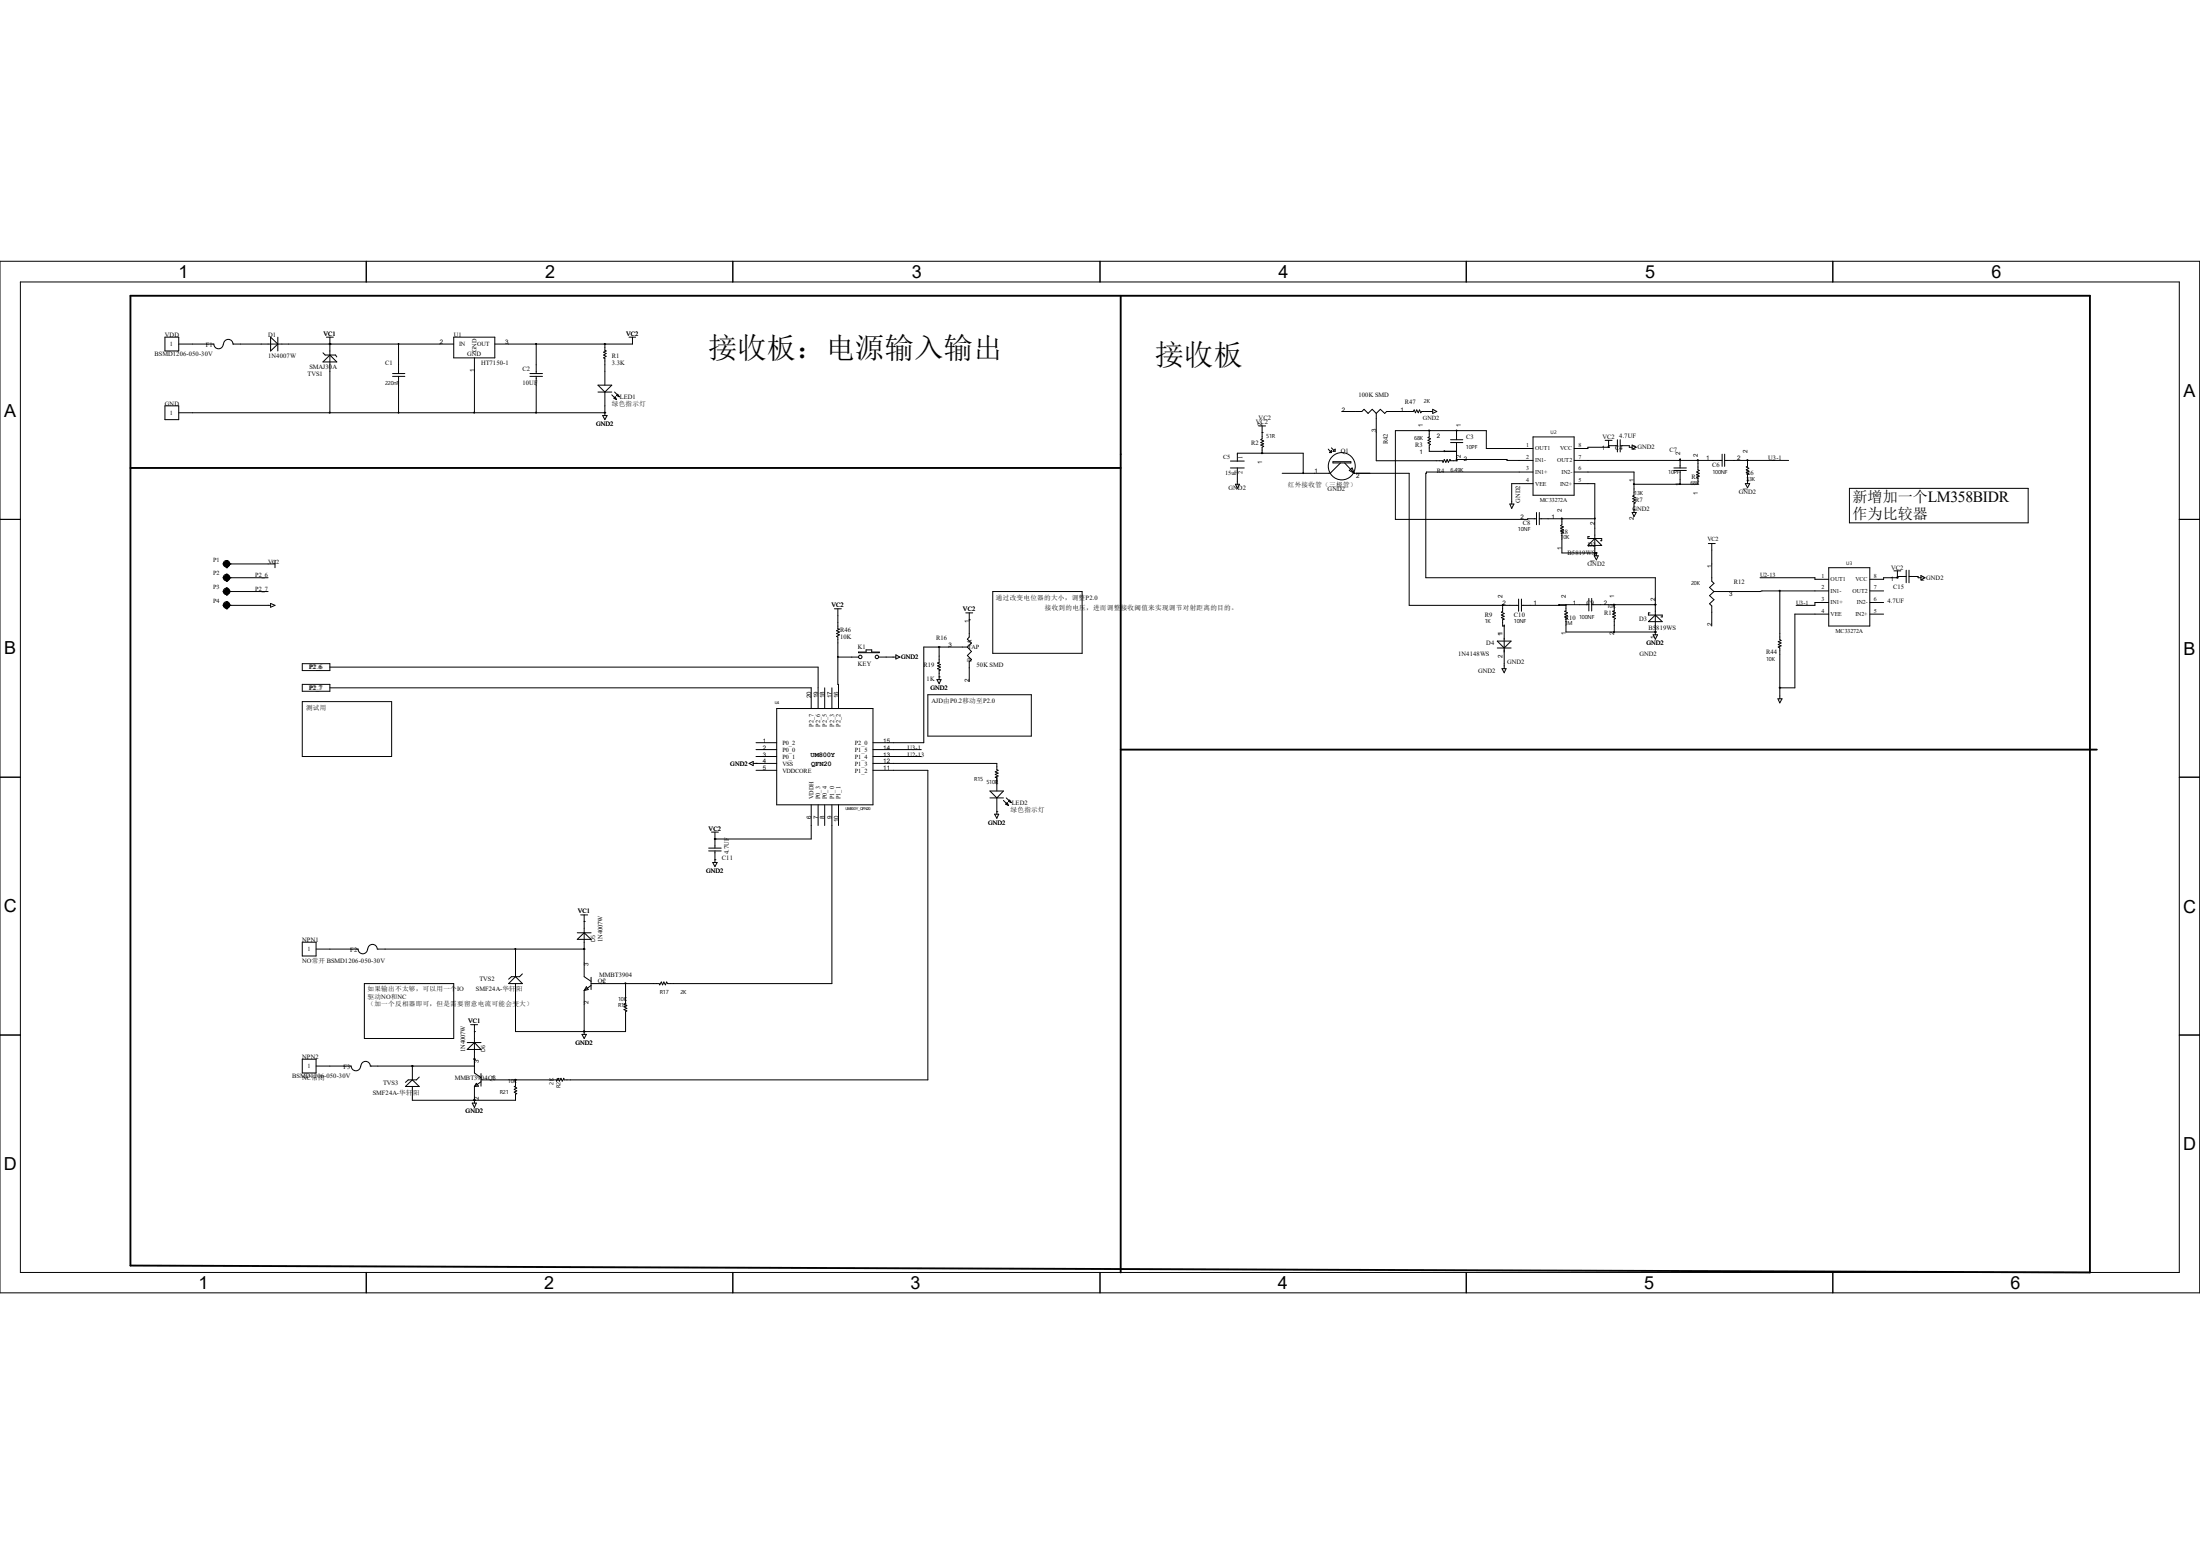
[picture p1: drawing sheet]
<svg xmlns="http://www.w3.org/2000/svg" width="297mm" height="210mm" viewBox="0 0 297 210" stroke-linecap="round" stroke-linejoin="round" font-family="sans-serif">
<g fill="none" stroke="#000" stroke-width=".14">
<path d="M0 35.3h297v139.2h-297zM2.8 38.1h291.4v133.6h-291.4zM49.4 35.3v2.8M98.9 35.3v2.8M148.5 35.3v2.8M198 35.3v2.8M247.4 35.3v2.8M22.3 45.5h1.8v1.9h-1.8zM22.3 54.8h1.8v1.8h-1.8zM24.1 46.4h4.8a.64 .64 0 0 0 .6 .7 .64 .64 0 0 0 .6-.7M24.1 55.7h57.6M36.5 45.5l1 .9-1 1z"/>
<path d="M37.5 45.5v1.9M43.6 47.6l.3 .3h1.4l.2 .3M44.1 45.5h.9M44.5 46.4h.1M44.5 47.9l1 1h-1.9zM44.5 45.5v10.2M53 50.8h1.7M53 50.4h1.7M53.8 46.4v4M53.8 50.8v4.9M61.3 46.4h-29.8a.64 .64 0 0 0-.7-.6 .64 .64 0 0 0-.6 .6M61.3 45.5h5.5v2.8h-5.5z"/>
<path d="M64.1 48.3v7.4M71.5 50.8h1.7M71.5 50.4h1.7M72.4 46.4v4M72.4 50.8v4.9M80.7 52h1.9l-.9 .9zM80.7 52.9h1.9M81.4 56.1h.6l-.3 .5zM81.7 46.4h.1M81.7 55.7h.1M81.7 46.4v.9l.1 .1-.3 .1 .3 .2-.3 .2 .3 .2-.3 .2 .2 .1v3.6M81.7 52.9v3.2"/>
<path d="M82.6 53.3l.6 .6M83 52.9l.6 .7M83.1 53.6l.1 .3-.3-.1zM83.2 53.4l.2-.2 .2 .4zM84.9 45.5h.9M85.4 45.5v.9h-18.6M169.9 57.5h1M170.4 58.4h.1M170.4 57.5v1.7l-.2 .2 .4 .1-.4 .2 .4 .2-.4 .2 .4 .1-.2 .2v.8M181.1 55.5h2.8l.2-.3 .6 .6 .6-.6 .5 .6M185.8 55.8v6.4h8.9l.1 .2 .2-.4 .2 .4 .2-.4 .1 .4 .2-.4 .1 .2h.8M193 58.1h.1"/>
<path d="M193 58.1v.9l-.2 .1 .3 .1-.3 .2 .3 .2-.3 .2 .3 .2-.1 .1v.8h3.6M193.4 55.5h-1.5l-.1 .2-.2-.4-.1 .4-.2-.4-.2 .4-.2-.4-.1 .2h-3.6l-.3 .3-.5-.6-.6 .6M193.4 55.2l.6 .3-.6 .3zM195.8 59.7h1.7M195.8 59.4h1.7M196.6 58.1h.1M196.6 58.1v1.3M196.6 59.7v2.5M207 59h5.5v7.8h-5.5zM216.7 59.4h.9M217.2 59.4v1M218.4 59.4v1.6"/>
<path d="M218.7 59.4v1.6M0 70.1h2.8M30.1 76.1h.1M30.1 78h.1M30.1 79.8h.1M30.1 79.8h6.1M30.1 76.1l.5 .5M30.1 76.1h7M30.1 78l.5 .4M30.1 78h6.1M30.1 79.8l.5 .5M30.2 76.2h.8v-.2h-.7v.2"/>
<path d="M30.2 78.1h.8v-.2h-.7v.2M30.3 79.8h.7v.1h-.8M30.3 79.7v.2M30.3 77.8v.4h.6v-.4h-.6M30.3 75.9v.4h.6v-.4h-.6M30.3 79.6v.5h.6v-.4h-.6M30.4 76.4h.4v-.5h-.4v.5M30.4 78.3h.4v-.6h-.4v.6M30.5 75.7v.8h.2v-.7h-.2M30.5 77.6v.8h.2v-.8h-.2M30.5 79.5h.2v.7h-.2zM30.6 76.6h.1"/>
<path d="M30.6 75.6h.1M30.6 78.4h.1M30.6 77.5h.1M30.6 79.4h.1M30.6 75.6l-.5 .5M30.6 75.6l.5 .5M30.6 75.6v1M30.6 77.5v.9M30.6 79.4v.9M30.6 77.5l-.5 .5M30.6 77.5l.5 .5M30.6 79.4l-.5 .4"/>
<path d="M30.6 79.4l.5 .4M31.1 76.1h.1M31.1 78h.1M31.1 79.8h.1M31.1 76.1l-.5 .5M31.1 78l-.5 .4M31.1 79.8l-.5 .5M37.1 75.6v1M134 79.8h12.1v8.4h-12.1zM166.1 63.2h1.9M166.1 62.2h1.9M166.8 65.4h.5l-.3 .5z"/>
<path d="M167 62.3v-1.1h8.9v2.7M167 63.2v2.2M170.4 61.2h.1M179.3 60.6l.3 .3M179.7 60.5l.3 .2M179.7 60.8v.3h-.2zM180 62.3h2.4v.2h-2.4zM180 60.9l.3-.3v.3zM181 62.5l-1.4 1.4h-6.5M181.5 62.5l1.3 1.4M182.2 63.5l.3-.3 .3 .7zM182.8 63.9h7.4v17.8h14.8"/>
<path d="M196.6 62.2h.1M196.6 62h6.9v.1h3.5M203.8 68h.6l-.3 .6zM207 60.5h-6.3v-2.4h-12.3v12h17.8v-.1h1.2M207 63.7h-14.4v.2h-.1v14.1h31v7.7M207 65.3h-2.9v2.7M207.4 69.2v1.6M207.8 70h7.5M207.8 69.2v1.6M210.9 70h.1M210.9 70v.8l-.2 .2 .4 .1-.4 .2 .4 .2-.4 .2 .4 .1-.2 .2v2.6h4.6M212.5 62.1h20"/>
<path d="M212.5 65.3h2.8v9.7M212.5 63.7h8.1v3.1l-.2 .2 .4 .1-.4 .2 .4 .2-.4 .2 .4 .2-.2 .1v1.2M214.4 73.6l.9-.9 .9 .9zM214.6 72.4h-.2v.3h1.8v.3h-.1M215.2 75h.6l-.3 .6zM215.5 74.6h.1M215.5 74.6v.4M217.2 60.4h.1M217.2 60.2h1.2M217.2 60.4h-2.8v.1h-1.9M218.7 60.2h1.3v.2h.3M220.3 60.1l.6 .3-.6 .2z"/>
<path d="M220.3 69.2h.6l-.3 .5zM220.6 68.8h.1M226 63.2h1.7M226 63.5h1.7M226.8 61.9v1.3M226.8 63.5v1.9M229.2 62.1v1.3l.2 .1-.3 .2 .3 .2-.3 .2 .3 .2-.3 .1 .1 .2v.8h-8.6M230.6 73.4h1M231.1 73.4v5l.3 .3-.6 .6 .6 .5M231.4 79.8l-.6 .6 .6 .5-.6 .6 .3 .3v2.7M232.5 61.3v1.6M232.8 62.1h8.7"/>
<path d="M232.8 61.3v1.6M235.6 65.3h.6l-.3 .5zM235.9 62.1h.1M235.9 64.9h.1M235.9 62.1v.8l-.1 .1 .3 .2-.3 .2 .3 .2-.3 .2 .3 .2-.2 .1v1.2M237.6 78h7.4v.2h1.9M240.3 79.8v6.5l.2 .1-.4 .2 .4 .2-.4 .2 .4 .2-.4 .1 .2 .2v6.8M246.9 79.8h-15.5M246.9 76.6h5.5v7.9h-5.5zM249.7 65.9h24.1v4.7h-24.1zM252.4 79.8h1.9M255.7 77h.9"/>
<path d="M256.2 78h.1M256.2 78h-1.9v.2h-1.9M256.2 77.8h1.1M256.2 77v1M257.3 77v1.7M257.7 77.8h1.3v.2h.3M257.7 77v1.7M259.3 77.7l.6 .3-.6 .3zM294.2 70.1h2.8M30.1 81.7h.1M30.1 81.7h6.4M30.1 81.7l.5 .5"/>
<path d="M30.3 81.6h.7v.2h-.8M30.3 81.6v.2M30.3 81.5h.6v.4h-.6zM30.4 80.1h.4v-.6h-.4v.6M30.4 81.4v.6M30.4 81.4h.4v.6h-.4M30.5 81.3h.2v.8h-.2zM30.6 80.3h.1M30.6 82.2h.1M30.6 81.2h.1M30.6 81.2v1M30.6 81.2l-.5 .5"/>
<path d="M30.6 81.2l.5 .5M31.1 81.7h.1M31.1 81.7l-.5 .5M36.5 81.4l.6 .3-.6 .3zM40.8 89.6h3.7v.9h-3.7zM40.8 92.4h3.7v.9h-3.7zM40.8 94.7h12.1v7.4h-12.1zM44.5 92.8h65v2.8M44.5 90h65.9v5.6M104.9 95.6h13v13h-13zM111.3 92.8v2.8M112.3 92.8v2.8"/>
<path d="M112.6 82.2h1M113.1 82.2v2.7h.2l-.4 .2 .4 .2-.4 .2 .4 .2-.4 .2 .2 .1 .1 9.6M113.1 88.7h2.8M115.9 88h1v-.3h.8v.3h1v.1h-2.8zM118.7 88.7h2.2M120.9 88.4l.6 .3-.6 .2zM125.3 93.8h13.9v5.6h-13.9zM126.5 91.7h.5l-.2 .6zM126.8 91.4h.1M126.8 87.3h.1M126.8 87.3v2.1l-.2 .1 .4 .2-.4 .2 .4 .1-.4 .3 .4 .1-.2 .1v1.2M130.4 82.7h.9"/>
<path d="M130.6 87.3h-5.9v12.9h-6.8M130.6 87.3l.5 .6-.5 .6 .5 .5-.2 .3v2.7M130.9 83.7h.1M130.9 82.7v3.3l-.3 .3 .5 .5-.5 .5M202.1 87.5h1.9M202.1 86.5h1.9l-.9 1zM202.8 90.3h.5l-.2 .5zM202.9 81.7h.1M202.9 81.7v.8l-.2 .1 .4 .2-.4 .2 .4 .2-.4 .2 .4 .2-.2 .1v.8h.2M203.1 84.4v5.9M205 80.9v1.6M205.4 81.7h6"/>
<path d="M205.4 80.9v1.6M211.4 81.6v.9h-.2l.4 .2-.4 .2 .4 .2-.4 .2 .4 .2-.2 .1v1.7h12.1M214.5 81.6h-4v.1M214.5 80.8v1.7M214.9 81.6h8.6M214.9 80.8v1.7M217.9 81.6h.1M217.9 81.6v.9h-.2l.4 .2-.4 .2 .4 .2-.4 .2 .4 .2-.2 .1v1.7M222.5 83.9l1-.9 .9 .9zM222.8 82.7h-.3v.3h1.9v.3h-.2M223.2 85.7h.6l-.3 .6zM223.5 85.3h.1"/>
<path d="M223.5 81.6h.1M240 94.3h.6l-.3 .6zM240.3 92.8h.1M246.9 81.3h-1.9v.4h-2.5M246.9 82.9h-4.6v9.9h-2M252.4 81.3h1.9M252.4 82.9h1.9M0 104.9h2.8M95.7 114.9h1.7M95.7 114.5h1.7M96.1 112.3h.9M96.2 116.4h.6l-.3 .6z"/>
<path d="M96.5 113.2h.1M96.5 116h.1M96.5 112.3v2.2M96.5 114.9v1.5M101.1 103l.6-.2v.5zM101.7 103h3.2M102.1 103h.1M102.1 102.1h2.8M102.1 100.2h2.8M102.1 101.2h2.8M102.1 104h2.8M109.5 108.6v4.6h-13"/>
<path d="M110.4 108.6v2.8M111.3 108.6v2.8M112.3 108.6v24.2h-22.2l-.1-.3-.2 .4-.2-.4-.1 .4-.2-.4-.2 .4-.1-.1h-9.2M113.2 108.6v2.8M117.9 102.1h6.5M117.9 104h7.4v41.8h-49.1l-.1-.3-.2 .4-.2-.4-.2 .4-.1-.4-.3 .4v-.1h-10.2M117.9 101.2h6.5M117.9 103h16.7v.9l.1 .1-.3 .2 .3 .2-.3 .1 .3 .2-.3 .2 .2 .1M133.6 106.8h1.9l-.9 .9zM133.6 107.7h1.9M134.3 109.9h.5l-.2 .5zM134.6 109.6h.1"/>
<path d="M134.6 104.9v1.9M134.6 107.7v2.2M135.5 108l.6 .7M135.8 108.5l.2-.2 .1 .4zM135.8 107.7l.7 .6M136.1 108.2l.2-.2 .2 .3zM294.2 104.9h2.8M0 139.7h2.8M40.8 127.2h1.9v1.8h-1.9zM49.2 132.8h12.1v7.4h-12.1zM49.6 128.1a.64 .64 0 0 1-.6 .6 .64 .64 0 0 1-.7-.6h-5.6M49.7 128.1a.64 .64 0 0 1 .6-.6 .64 .64 0 0 1 .6 .6"/>
<path d="M51 128.1h27.9M63.5 138.3h1M64.1 139.2h.1M64.1 138.3v6.5l.8 .7M68.7 132.8l.9-1 .9 1zM69.6 128.1v3.7M69.6 132.8v6.4h14.9v-2.6l.1-.2-.4-.1 .4-.2-.4-.2 .4-.2-.4-.1 .3-.2v-2.6M70.5 131.4l-.4 .4h-1.1l-.3 .4M77.9 125.9h1.9M77.9 126.8l1-.9 .9 .9zM78.4 123.5h.9M78.6 139.6h.6l-.3 .6z"/>
<path d="M78.9 128.1h.1M78.9 139.2h.1M78.9 124.4h.1M78.9 123.5v8.3l.9 .7M78.9 133.7v5.9M79.2 133.2l.2 .4-.5 .1zM79.8 133l-.9 .7M79.8 131.9v1.7M294.2 139.7h2.8M40.8 143h1.9v1.8h-1.9zM48.7 143.9a.64 .64 0 0 1-.7 .6 .64 .64 0 0 1-.6-.6h-4.7M48.7 143.9a.64 .64 0 0 1 .7-.6 .64 .64 0 0 1 .6 .6h14.1"/>
<path d="M54.7 146.6l1-.8 .9 .8zM55.7 143.9h.1M55.7 143.9v1.9M56.6 145.4l-.4 .4h-1.1l-.4 .3M63.1 140.7h1.8M63.1 141.6l1-.9 .8 .9zM63.8 148.9h.5l-.2 .6zM64.1 148.5h.1M64.1 143h.1M64.1 146.6v2.3M64.3 146.2l.3 .4h-.5zM64.9 146l-.8 .6"/>
<path d="M64.9 144.9v1.7M69.6 145.8h.1M69.6 145.8v.8h-.2l.4 .3-.4 .1 .4 .2-.4 .2 .4 .2-.2 .1v.8h-13.9v-1.9M49.4 171.7v2.8M98.9 171.7v2.8M148.5 171.7v2.8M198 171.7v2.8M247.4 171.7v2.8"/>
<circle cx="30.6" cy="76.1" r=".44"/>
<circle cx="30.6" cy="78" r=".44"/>
<circle cx="30.6" cy="79.8" r=".44"/>
<circle cx="181.1" cy="62.9" r="1.83"/>
<circle cx="30.6" cy="81.7" r=".44"/>
<circle cx="116.1" cy="88.7" r=".23"/>
<circle cx="118.4" cy="88.7" r=".23"/>
</g>
<path d="M17.6 39.9h264.6v131.8l-264.6-.9zM151.3 39.9v131.8M17.6 63.2h133.7M151.3 101.2h131.8" fill="none" stroke="#000" stroke-width=".25"/>
<g fill="#000" stroke="#000" stroke-width=".14">
<path d="M53.8 46.4v.1z" fill-rule="evenodd"/>
<path d="M53.8 55.6v.2z" fill-rule="evenodd"/>
<path d="M64 55.6v.2z" fill-rule="evenodd"/>
<path d="M196.6 58.1v.1z" fill-rule="evenodd"/>
<path d="M175.9 63.8v.1z" fill-rule="evenodd"/>
<path d="M195 60.9v.1z" fill-rule="evenodd"/>
<path d="M196.6 62v.1z" fill-rule="evenodd"/>
<path d="M215.3 69.9v.1z" fill-rule="evenodd"/>
<path d="M215.4 74.6l.1 .1z" fill-rule="evenodd"/>
<path d="M113.1 88.6v.1z" fill-rule="evenodd"/>
<path d="M126.7 87.3v.1z" fill-rule="evenodd"/>
<path d="M202.8 81.6l.1 .1z" fill-rule="evenodd"/>
<path d="M210.5 81.6v.1z" fill-rule="evenodd"/>
<path d="M217.9 85.3v.1z" fill-rule="evenodd"/>
<path d="M217.9 81.6v.1z" fill-rule="evenodd"/>
<path d="M64 148.4v.1z" fill-rule="evenodd"/>
<path d="M64 148.4v.1z" fill-rule="evenodd"/>
<path d="M64 142.9v.1z" fill-rule="evenodd"/>
<circle cx="44.5" cy="55.7" r=".06"/>
<circle cx="44.5" cy="46.4" r=".06"/>
<circle cx="72.4" cy="46.4" r=".06"/>
<circle cx="72.4" cy="55.7" r=".06"/>
<circle cx="81.6" cy="46.4" r=".06"/>
<circle cx="81.6" cy="55.7" r=".06"/>
<circle cx="192.9" cy="58.1" r=".06"/>
<circle cx="170.4" cy="61.2" r=".06"/>
<circle cx="210.8" cy="70" r=".06"/>
<circle cx="217.1" cy="60.3" r=".06"/>
<circle cx="220.6" cy="65.3" r=".06"/>
<circle cx="226.8" cy="62.1" r=".06"/>
<circle cx="226.8" cy="65.3" r=".06"/>
<circle cx="229.2" cy="62.1" r=".06"/>
<circle cx="235.9" cy="62.1" r=".06"/>
<circle cx="240.3" cy="79.7" r=".06"/>
<circle cx="256.1" cy="78" r=".06"/>
<circle cx="223.5" cy="85.3" r=".06"/>
<circle cx="223.5" cy="81.6" r=".06"/>
<circle cx="240.3" cy="92.8" r=".06"/>
<circle cx="96.5" cy="113.2" r=".06"/>
<circle cx="69.6" cy="128.1" r=".06"/>
<circle cx="78.8" cy="128.1" r=".06"/>
<circle cx="78.8" cy="139.2" r=".06"/>
<circle cx="84.4" cy="132.7" r=".06"/>
<circle cx="55.6" cy="143.9" r=".06"/>
<circle cx="69.6" cy="145.7" r=".06"/>
</g>
<g font-size="3.9">
<text x="95.6" y="48.3">接收板：电源输入输出</text>
<text x="155.9" y="49.2">接收板</text>
</g>
<g font-size="2.4">
<text x="24.1" y="37.5">1</text>
<text x="73.6" y="37.5">2</text>
<text x="123.1" y="37.5">3</text>
<text x="172.6" y="37.5">4</text>
<text x="222.1" y="37.5">5</text>
<text x="268.8" y="37.5">6</text>
<text x="294.8" y="53.6">A</text>
<text x=".6" y="56.3">A</text>
<text x=".6" y="88.3">B</text>
<text x="294.8" y="88.4">B</text>
<text x=".5" y="123.1">C</text>
<text x="294.7" y="123.2">C</text>
<text x="294.7" y="155.2">D</text>
<text x=".5" y="157.9">D</text>
<text x="26.8" y="174">1</text>
<text x="73.4" y="174">2</text>
<text x="122.9" y="174">3</text>
<text x="172.5" y="174">4</text>
<text x="222" y="174">5</text>
<text x="271.4" y="174">6</text>
</g>
<g font-size="2">
<text x="250.1" y="67.8">新增加一个LM358BIDR</text>
<text x="250.1" y="70">作为比较器</text>
</g>
<g font-size="1">
<text x="109.4" y="102.1">UM800Y</text>
<text x="109.5" y="103.4">QFN20</text>
</g>
<g font-size=".9">
<text x="22.3" y="45.5">VDD</text>
<text x="27.8" y="46.8">F1</text>
<text x="36.2" y="45.5">D1</text>
<text x="43.7" y="45.3">VC1</text>
<text x="61.3" y="45.5">U1</text>
<text x="84.5" y="45.3">VC2</text>
<text x="20.9" y="48">BSMD1206-050-30V</text>
<text x="36.2" y="48.3">1N4007W</text>
<text x="41.5" y="50.8">TVS1</text>
<text x="41.8" y="49.9">SMAJ30A</text>
<text x="52" y="49.2">C1</text>
<text x="63.1" y="48.1">GND</text>
<text x="64.9" y="49.2">HT7150-1</text>
<text x="70.5" y="50.1">C2</text>
<text x="70.5" y="52">10UF</text>
<text x="82.6" y="48.3">R1</text>
<text x="82.6" y="49.2">3.3K</text>
<text x="83.7" y="53.8">LED1</text>
<text x="183.4" y="53.6">100K SMD</text>
<text x="22.3" y="54.8">GND</text>
<text x="80.5" y="57.4">GND2</text>
<text x="82.6" y="54.8">绿色指示灯</text>
<text x="169.5" y="57.3">VC2</text>
<text x="169.9" y="56.6">VC2</text>
<text x="187.4" y="59.9" transform="rotate(-90 187.4 59.9)">R42</text>
<text x="189.7" y="54.5">R47</text>
<text x="198" y="59.2">C3</text>
<text x="216.3" y="59.2">VC2</text>
<text x="218.6" y="59.1">4.7UF</text>
<text x="168.9" y="60.1">R2</text>
<text x="173.9" y="65.7">红外接收管（三极管）</text>
<text x="181" y="61.2">Q1</text>
<text x="191.1" y="60.4">R3</text>
<text x="194" y="63.8">R4</text>
<text x="218.1" y="60.7">C4</text>
<text x="225.4" y="61">C7</text>
<text x="228.3" y="64.6">R5</text>
<text x="231.1" y="63">C6</text>
<text x="235.8" y="64.1">R6</text>
<text x="238.7" y="62.1">U3-1</text>
<text x="165.9" y="66.1">GND2</text>
<text x="179.2" y="66.3">GND2</text>
<text x="205.2" y="67.9" transform="rotate(-90 205.2 67.9)">GND2</text>
<text x="205.6" y="70.8">C8</text>
<text x="220.4" y="69">GND2</text>
<text x="220.8" y="67.8">R7</text>
<text x="234.7" y="66.6">GND2</text>
<text x="210.7" y="72.1">R8</text>
<text x="211.6" y="74.9">B5819WS</text>
<text x="214.3" y="76.4">GND2</text>
<text x="214.4" y="73.8">D2</text>
<text x="255.3" y="76.9">VC2</text>
<text x="112.3" y="82">VC2</text>
<text x="130" y="82.5">VC2</text>
<text x="134.5" y="80.9">通过改变电位器的大小，调整P2.0</text>
<text x="141.1" y="82.3">接收到的电压，进而调整接收阈值来实现调节对射距离的目的。</text>
<text x="200.4" y="83.3">R9</text>
<text x="204.4" y="83.3">C10</text>
<text x="211.2" y="83.7">R10</text>
<text x="214.2" y="81.7">C9</text>
<text x="216.6" y="83">R11</text>
<text x="221.3" y="83.8">D3</text>
<text x="234.1" y="78.9">R12</text>
<text x="254.8" y="81.4">4.7UF</text>
<text x="255.6" y="79.5">C15</text>
<text x="113.4" y="85.3">R46</text>
<text x="113.4" y="86.3">10K</text>
<text x="115.8" y="87.6">K1</text>
<text x="115.8" y="89.9">KEY</text>
<text x="121.7" y="89">GND2</text>
<text x="126.4" y="86.4">R16</text>
<text x="196.8" y="88.6">1N4148WS</text>
<text x="200.7" y="87">D4</text>
<text x="203.5" y="89.6">GND2</text>
<text x="221.3" y="88.5">GND2</text>
<text x="222.3" y="87.1">GND2</text>
<text x="222.5" y="85">B5819WS</text>
<text x="238.4" y="88.3">R44</text>
<text x="41.3" y="95.8">测试用</text>
<text x="41.7" y="90.3">P2_6</text>
<text x="41.7" y="93.1">P2_7</text>
<text x="41.8" y="90.3">P2.6</text>
<text x="41.8" y="93.1">P2.7</text>
<text x="124.7" y="90">R19</text>
<text x="125.1" y="91.9">1K</text>
<text x="125.6" y="93.1">GND2</text>
<text x="125.8" y="94.9">AJD由P0.2移动至P2.0</text>
<text x="131.8" y="90">50K SMD</text>
<text x="199.6" y="90.9">GND2</text>
<text x="122.5" y="101.2">U3-1</text>
<text x="98.6" y="103.3">GND2</text>
<text x="122.5" y="102.1">U2-13</text>
<text x="95.7" y="112.1">VC2</text>
<text x="133.4" y="111.3">GND2</text>
<text x="136.4" y="109.6">绿色指示灯</text>
<text x="136.6" y="108.6">LED2</text>
<text x="95.3" y="117.8">GND2</text>
<text x="97.5" y="116">C11</text>
<text x="98.4" y="115.2" transform="rotate(-90 98.4 115.2)">4.7UF</text>
<text x="78" y="123.3">VC1</text>
<text x="40.8" y="127.2">NPN1</text>
<text x="40.8" y="130">NO常开 BSMD1206-050-30V</text>
<text x="47.3" y="128.4">F2</text>
<text x="80.9" y="131.8">MMBT3904</text>
<text x="81.3" y="127.2" transform="rotate(-90 81.3 127.2)">1N4007W</text>
<text x="49.6" y="133.8">如果输出不太够，可以用一个IO</text>
<text x="49.6" y="134.8">驱动NO和NC</text>
<text x="49.6" y="135.7">（加一个反相器即可，但是需要留意电流可能会变大）</text>
<text x="64.3" y="133.8">SMF24A-华轩阳</text>
<text x="64.7" y="132.5">TVS2</text>
<text x="80.7" y="132.7">Q2</text>
<text x="40.8" y="143">NPN2</text>
<text x="62.8" y="142" transform="rotate(-90 62.8 142)">1N4007W</text>
<text x="63.2" y="138.1">VC1</text>
<text x="77.7" y="141">GND2</text>
<text x="39.5" y="145.5">BSMD1206-050-30V</text>
<text x="40.8" y="145.8">NC常闭</text>
<text x="46.4" y="144.2">F3</text>
<text x="50.3" y="147.8">SMF24A-华轩阳</text>
<text x="51.7" y="146.4">TVS3</text>
<text x="61.4" y="145.8">MMBT3904Q3</text>
<text x="62.9" y="150.3">GND2</text>
</g>
<g font-size=".8">
<text x="22.9" y="46.7">1</text>
<text x="59.4" y="46.4">2</text>
<text x="62" y="46.7">IN</text>
<text x="64.3" y="47.5" transform="rotate(-90 64.3 47.5)">GND</text>
<text x="64.4" y="46.7">OUT</text>
<text x="68.2" y="46.4">3</text>
<text x="52" y="52">220nF</text>
<text x="64" y="50.2" transform="rotate(-90 64 50.2)">1</text>
<text x="22.9" y="56">1</text>
<text x="170.4" y="57.5" transform="rotate(-90 170.4 57.5)">2</text>
<text x="170.9" y="59.2">51R</text>
<text x="181.1" y="55.5">2</text>
<text x="185.8" y="58.3" transform="rotate(-90 185.8 58.3)">3</text>
<text x="189.1" y="55.5">1</text>
<text x="190.9" y="59.4">68K</text>
<text x="192.1" y="57.6" transform="rotate(-90 192.1 57.6)">1</text>
<text x="192.1" y="56.6">GND2</text>
<text x="192.2" y="54.4">2K</text>
<text x="194" y="59.2">2</text>
<text x="197.2" y="57.7" transform="rotate(-90 197.2 57.7)">1</text>
<text x="165.1" y="61.9">C5</text>
<text x="165.4" y="64.1">15uF</text>
<text x="167.7" y="63.9" transform="rotate(-90 167.7 63.9)">2</text>
<text x="167.7" y="61.9" transform="rotate(-90 167.7 61.9)">1</text>
<text x="170.4" y="62.6" transform="rotate(-90 170.4 62.6)">1</text>
<text x="177.5" y="63.9">1</text>
<text x="183.1" y="64.5">2</text>
<text x="191.6" y="61.3">1</text>
<text x="195.8" y="63.7">6.49K</text>
<text x="197.2" y="61.8" transform="rotate(-90 197.2 61.8)">2</text>
<text x="197.6" y="62.2">2</text>
<text x="197.9" y="60.6">10PF</text>
<text x="206" y="60.4">1</text>
<text x="206" y="61.9">2</text>
<text x="206" y="63.5">3</text>
<text x="206" y="65.1">4</text>
<text x="207.3" y="60.8">OUT1</text>
<text x="207.3" y="62.4">IN1-</text>
<text x="207.3" y="64">IN1+</text>
<text x="207.3" y="65.5">VEE</text>
<text x="210.2" y="62.4">OUT2</text>
<text x="210.6" y="60.8">VCC</text>
<text x="210.6" y="65.5">IN2+</text>
<text x="210.8" y="64">IN2-</text>
<text x="213.1" y="60.4">8</text>
<text x="213.1" y="61.9">7</text>
<text x="213.1" y="63.5">6</text>
<text x="213.1" y="65.1">5</text>
<text x="216.2" y="60.7">1</text>
<text x="220.4" y="60.7">2 GND2</text>
<text x="220.6" y="65.1" transform="rotate(-90 220.6 65.1)">1</text>
<text x="225.2" y="64">10PF</text>
<text x="226.8" y="65.7" transform="rotate(-90 226.8 65.7)">1</text>
<text x="226.8" y="61.5" transform="rotate(-90 226.8 61.5)">2</text>
<text x="228.2" y="65.4">68K</text>
<text x="229.2" y="61.6" transform="rotate(-90 229.2 61.6)">2</text>
<text x="230.3" y="62.1">1</text>
<text x="231.2" y="64">100NF</text>
<text x="234.5" y="62.1">2</text>
<text x="235.8" y="64.9">33K</text>
<text x="235.9" y="61.2" transform="rotate(-90 235.9 61.2)">2</text>
<text x="204.9" y="71.7">10NF</text>
<text x="205.3" y="70">2</text>
<text x="207.9" y="67.8">MC33272A</text>
<text x="209.5" y="70">1</text>
<text x="210.9" y="69.1" transform="rotate(-90 210.9 69.1)">2</text>
<text x="215.3" y="70.8" transform="rotate(-90 215.3 70.8)">2</text>
<text x="220.6" y="70.2" transform="rotate(-90 220.6 70.2)">2</text>
<text x="220.6" y="66.8">13K</text>
<text x="229.2" y="66.8" transform="rotate(-90 229.2 66.8)">1</text>
<text x="235.9" y="66.3" transform="rotate(-90 235.9 66.3)">1</text>
<text x="28.8" y="75.8">P1</text>
<text x="28.8" y="77.6">P2</text>
<text x="34.5" y="77.9">P2_6</text>
<text x="36.2" y="76.1">VC2</text>
<text x="210.7" y="72.8">10K</text>
<text x="210.9" y="74.2" transform="rotate(-90 210.9 74.2)">1</text>
<text x="215.3" y="75.9" transform="rotate(-90 215.3 75.9)">1</text>
<text x="230.5" y="73.1">VC2</text>
<text x="231.1" y="76.6" transform="rotate(-90 231.1 76.6)">1</text>
<text x="237.6" y="77.9">U2-13</text>
<text x="245.9" y="78">1</text>
<text x="253" y="78">8</text>
<text x="28.8" y="79.5">P3</text>
<text x="28.8" y="81.4">P4</text>
<text x="34.5" y="79.8">P2_7</text>
<text x="202.9" y="80.8" transform="rotate(-90 202.9 80.8)">2</text>
<text x="202.9" y="81.7">2</text>
<text x="207.1" y="81.7">1</text>
<text x="211.4" y="80.7" transform="rotate(-90 211.4 80.7)">2</text>
<text x="212.3" y="81.6">1</text>
<text x="213.2" y="83.5">100NF</text>
<text x="216.5" y="81.6">2</text>
<text x="216.9" y="82.1">10K</text>
<text x="217.9" y="80.7" transform="rotate(-90 217.9 80.7)">1</text>
<text x="223.5" y="81.2" transform="rotate(-90 223.5 81.2)">2</text>
<text x="228.3" y="78.9">20K</text>
<text x="233.4" y="80.4">3</text>
<text x="242.5" y="81.6">U3-1</text>
<text x="245.9" y="79.5">2</text>
<text x="245.9" y="81.2">3</text>
<text x="245.9" y="82.7">4</text>
<text x="247.1" y="78.4">OUT1</text>
<text x="247.1" y="80">IN1-</text>
<text x="247.1" y="81.6">IN1+</text>
<text x="247.1" y="83.1">VEE</text>
<text x="250.1" y="80">OUT2</text>
<text x="250.5" y="78.4">VCC</text>
<text x="250.5" y="83.1">IN2+</text>
<text x="250.7" y="81.6">IN2-</text>
<text x="253" y="79.5">7</text>
<text x="253" y="81.2">6</text>
<text x="253" y="82.7">5</text>
<text x="255.2" y="78.4">1</text>
<text x="259.4" y="78.4">2 GND2</text>
<text x="128.1" y="87.3">3</text>
<text x="130.6" y="87.6">TAP</text>
<text x="130.8" y="84.1" transform="rotate(-90 130.8 84.1)">1</text>
<text x="131.1" y="89.4" transform="rotate(-90 131.1 89.4)">B</text>
<text x="131.1" y="86.9" transform="rotate(-90 131.1 86.9)">A</text>
<text x="200.4" y="84.1">1K</text>
<text x="202.9" y="88.8" transform="rotate(-90 202.9 88.8)">2</text>
<text x="202.9" y="85.9" transform="rotate(-90 202.9 85.9)">11</text>
<text x="204.4" y="84.1">10NF</text>
<text x="211.2" y="84.4">1M</text>
<text x="211.4" y="85.8" transform="rotate(-90 211.4 85.8)">1</text>
<text x="217.9" y="85.8" transform="rotate(-90 217.9 85.8)">2</text>
<text x="223.5" y="86.2" transform="rotate(-90 223.5 86.2)">1</text>
<text x="231.1" y="84.5" transform="rotate(-90 231.1 84.5)">2</text>
<text x="238.4" y="89.2">10K</text>
<text x="247.8" y="85.4">MC33272A</text>
<text x="109.5" y="94.2" transform="rotate(-90 109.5 94.2)">20</text>
<text x="110.4" y="94.2" transform="rotate(-90 110.4 94.2)">19</text>
<text x="111.3" y="94.2" transform="rotate(-90 111.3 94.2)">18</text>
<text x="112.3" y="94.2" transform="rotate(-90 112.3 94.2)">17</text>
<text x="113.2" y="94.2" transform="rotate(-90 113.2 94.2)">16</text>
<text x="130.8" y="92" transform="rotate(-90 130.8 92)">2</text>
<text x="103" y="100.2">1</text>
<text x="103" y="101.2">2</text>
<text x="105.6" y="100.5">P0_2</text>
<text x="105.6" y="101.5">P0_0</text>
<text x="109.8" y="98.1" transform="rotate(-90 109.8 98.1)">P2_7</text>
<text x="110.7" y="98.1" transform="rotate(-90 110.7 98.1)">P2_6</text>
<text x="111.6" y="98.1" transform="rotate(-90 111.6 98.1)">P2_5</text>
<text x="112.6" y="98.1" transform="rotate(-90 112.6 98.1)">P2_3</text>
<text x="113.5" y="98.1" transform="rotate(-90 113.5 98.1)">P2_2</text>
<text x="115.4" y="101.5">P1_5</text>
<text x="115.4" y="100.5">P2_0</text>
<text x="119.3" y="101.2">14</text>
<text x="119.3" y="100.2">15</text>
<text x="103" y="102.1">3</text>
<text x="103" y="103">4</text>
<text x="103" y="104">5</text>
<text x="105.6" y="102.4">P0_1</text>
<text x="105.6" y="103.3">VSS</text>
<text x="105.6" y="104.3">VDDCORE</text>
<text x="109.8" y="107.9" transform="rotate(-90 109.8 107.9)">VDDH</text>
<text x="110.7" y="107.9" transform="rotate(-90 110.7 107.9)">P0_3</text>
<text x="111.6" y="107.9" transform="rotate(-90 111.6 107.9)">P0_4</text>
<text x="112.6" y="107.9" transform="rotate(-90 112.6 107.9)">P1_0</text>
<text x="113.5" y="107.9" transform="rotate(-90 113.5 107.9)">P1_1</text>
<text x="115.4" y="104.3">P1_2</text>
<text x="115.4" y="103.3">P1_3</text>
<text x="115.4" y="102.4">P1_4</text>
<text x="119.3" y="104">11</text>
<text x="119.3" y="103">12</text>
<text x="119.3" y="102.1">13</text>
<text x="131.5" y="105.4">R15</text>
<text x="133.2" y="105.9">510R</text>
<text x="109.5" y="110.5" transform="rotate(-90 109.5 110.5)">6</text>
<text x="110.4" y="110.5" transform="rotate(-90 110.4 110.5)">7</text>
<text x="111.3" y="110.5" transform="rotate(-90 111.3 110.5)">8</text>
<text x="112.3" y="110.5" transform="rotate(-90 112.3 110.5)">9</text>
<text x="113.2" y="111" transform="rotate(-90 113.2 111)">10</text>
<text x="41.5" y="128.4">1</text>
<text x="79.5" y="130.4" transform="rotate(-90 79.5 130.4)">3</text>
<text x="80.4" y="127.2" transform="rotate(-90 80.4 127.2)">D5</text>
<text x="79.5" y="135.6" transform="rotate(-90 79.5 135.6)">2</text>
<text x="81.2" y="132.8">1</text>
<text x="83.4" y="136">R18</text>
<text x="83.4" y="135.1">10K</text>
<text x="89.1" y="134.2">R17</text>
<text x="91.9" y="134.2">2K</text>
<text x="64.6" y="143.4" transform="rotate(-90 64.6 143.4)">3</text>
<text x="65.5" y="142" transform="rotate(-90 65.5 142)">D6</text>
<text x="41.5" y="144.2">1</text>
<text x="64.6" y="148.5" transform="rotate(-90 64.6 148.5)">2</text>
<text x="66.3" y="145.8">1</text>
<text x="67.5" y="147.6">R21</text>
<text x="68.6" y="146.2">10K</text>
<text x="74.7" y="146.4" transform="rotate(-90 74.7 146.4)">2K</text>
<text x="75.7" y="146.9" transform="rotate(-90 75.7 146.9)">R20</text>
</g>
<g font-size=".7">
<text x="209.3" y="58.6">U2</text>
<text x="249.3" y="76.2">U3</text>
</g>
<g font-size=".5">
<text x="104.6" y="95">U4</text>
<text x="114.1" y="109.3">UM800Y_QFN20</text>
</g>
</svg>
